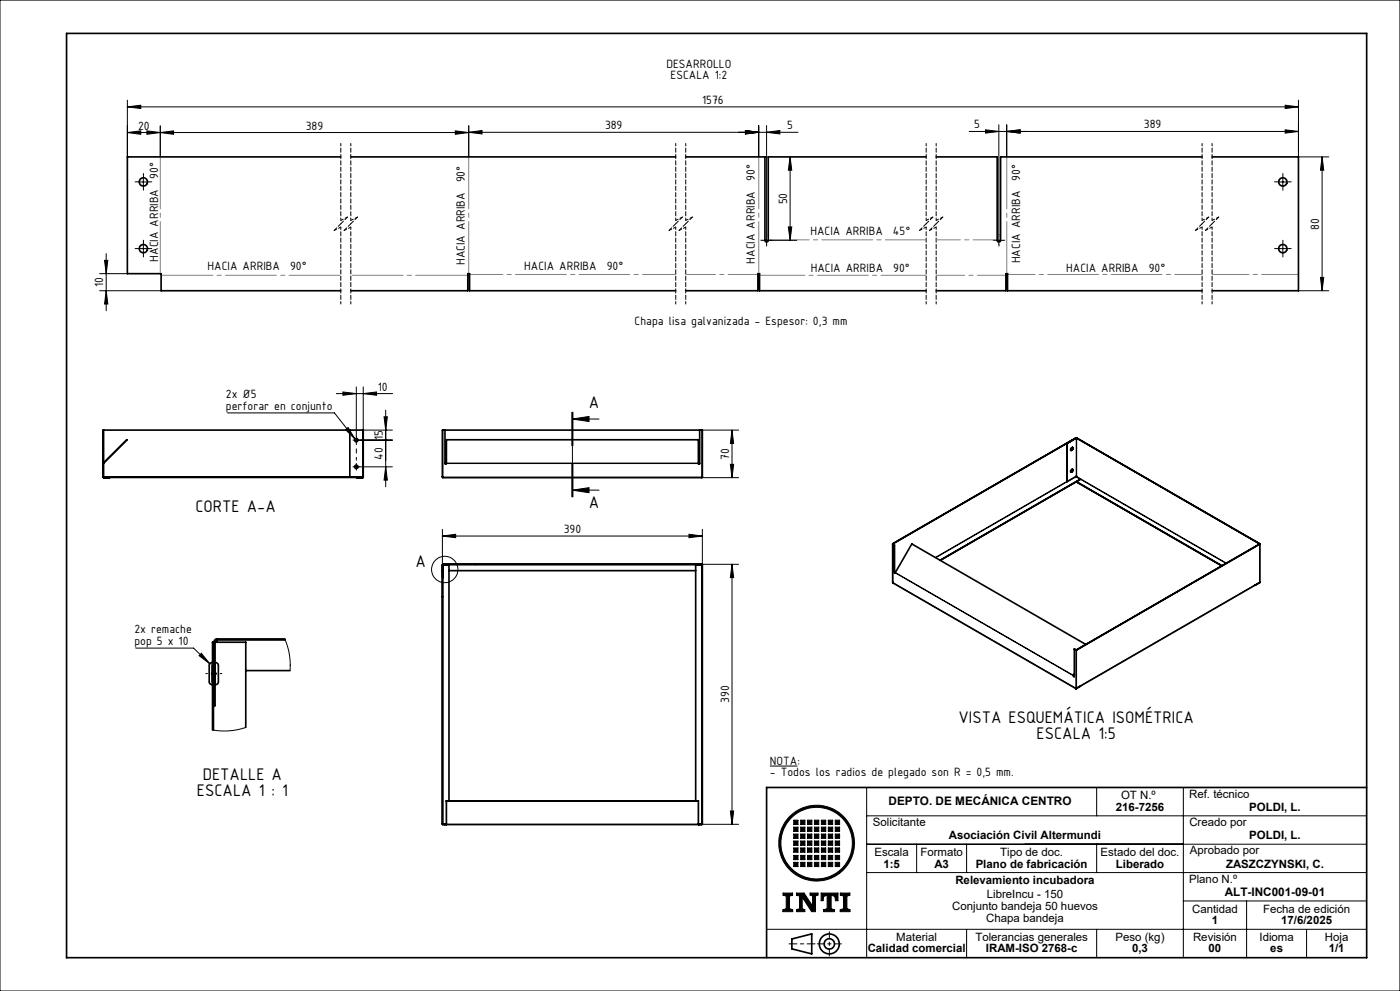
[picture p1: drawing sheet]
<svg xmlns="http://www.w3.org/2000/svg" width="420mm" height="297mm" viewBox="0 0 420 297" stroke-linecap="round" stroke-linejoin="round" font-family="sans-serif">
<g fill="none" stroke="#000" stroke-width=".3">
<path d="M0 0h420v297h-420zM38.2 32l4-.5v1zM38.2 39.7l4-.5v1zM38.2 39.7h102.4M38.2 30v17M38.2 32h351.3M44.1 39.2l4 .5-4 .5zM48.1 37.7v9.3M48.1 39.7l4-.5v1zM136.6 39.2l4 .5-4 .5zM140.6 39.6l4-.5v1zM140.6 37.6v9.4"/>
<path d="M140.6 39.6h98.8M223.6 39.1l4 .5-4 .5zM227.6 37.6v9.4M230 39.6l4-.5v1zM230 37.6v32.7M290.8 39.4h98.7M295.7 38.9l3.9 .5-3.9 .5zM299.6 37.4v32.9M302 37.4v9.6M302 39.4l4-.5v1zM385.6 31.5l3.9 .5-3.9 .5zM385.6 38.9l3.9 .5-3.9 .5z"/>
<path d="M389.5 30v17h9.1M41.8 54.5h2.5M43 53.3v2.5M237 47v25M237 47l.5 4h-1zM383.6 54.5h2.5M384.8 53.3v2.5M396.6 47v40.1M396.6 47l.5 4h-1zM31.4 78h.9l-.4 4zM31.9 76v17.1M41.8 74.5h2.5"/>
<path d="M43 73.3v2.5M228.7 72h10.3M230 70.8v2.5M236.5 68h1l-.5 4zM298.4 72h2.5M299.6 70.8v2.5M383.6 74.5h2.5M384.8 73.3v2.5M29.9 82h8.3M29.9 87.1h18.4M31.9 87.1l.4 4h-.9zM389.5 87.1h9.1"/>
<path d="M396.1 83.1h1l-.5 4zM100.9 118h16.9M102.9 117.5l4 .5-4 .5zM106.9 116v14.9M109 118l4-.5v1zM109 116v12.9M68.3 123.8h32l6.2 7.8M103.6 128.8l.8-.7 2.1 3.5zM106.4 139.9h1M106.4 131.9h1M106.9 131.4v1M106.9 139.4v1"/>
<path d="M107.9 139.9h9.8M107.9 131.9h9.8M108.9 128.9h8.8M115.2 124.9h1l-.5 4zM115.7 122.9v23M115.7 139.9l.5 4h-1zM171.6 123.6v10M171.6 138.9v10M171.7 125.6h8M171.7 125.6l5-.8v1.5zM171.7 123.6v10M171.7 138.9v10"/>
<path d="M171.9 138.9v10zM171.9 123.6v10M210.7 128.9h10.9M219.1 139.2h1l-.5 4zM219.6 128.9v14.3M219.6 128.9l.5 4h-1zM132.7 158.6v10.7M171.7 146.9h8M171.7 146.9l5-.7v1.5zM210.5 143.2h11.1M210.7 158.6v10.7M132.7 160.7l4-.6v1z"/>
<path d="M132.7 160.7h78M206.7 160.1l4 .6-4 .4zM210.5 169.1h11.1M219.6 169.1v77.9M219.6 169.1l.5 4h-1zM63.7 199.4h.8M63.3 201.9h1.8M63.4 201.5l.7 .7M63.7 201.4v1M63.7 204.4h.8M64.1 201.5l-.7 .7M64.2 201.5l.7 .7"/>
<path d="M64.5 201.4v1M64.9 201.5l-.7 .7M260 236v51M329 236v8.5M359.2 236h-4.2v51M209.5 247h12.1M219.1 243.1h1l-.5 3.9zM238.1 245.8h1.3v1.3h-1.3zM238.1 247.9h1.3v1.3h-1.3zM238.1 250h1.3v1.2h-1.3zM238.1 252.1h1.3v1.2h-1.3zM238.1 254.1h1.3v1.3h-1.3z"/>
<path d="M238.1 256.4h1.3v1.2h-1.3zM238.1 258.4h1.3v1.3h-1.3zM240.2 245.8h1.3v1.3h-1.3zM240.2 247.9h1.3v1.3h-1.3zM240.2 250h1.3v1.2h-1.3zM240.2 252.1h1.3v1.2h-1.3zM240.2 254.1h1.3v1.3h-1.3zM240.2 256.4h1.3v1.2h-1.3zM240.2 258.4h1.3v1.3h-1.3zM242.3 245.8h1.3v1.3h-1.3zM242.3 247.9h1.3v1.3h-1.3zM242.3 250h1.3v1.2h-1.3z"/>
<path d="M242.3 252.1h1.3v1.2h-1.3zM242.3 254.1h1.3v1.3h-1.3zM242.3 256.4h1.3v1.2h-1.3zM242.3 258.4h1.3v1.3h-1.3zM244.3 245.8h1.3v1.3h-1.3zM244.3 247.9h1.3v1.3h-1.3zM244.3 250h1.3v1.2h-1.3zM244.3 252.1h1.3v1.2h-1.3zM244.3 254.1h1.3v1.3h-1.3zM244.3 256.4h1.3v1.2h-1.3zM244.3 258.4h1.3v1.3h-1.3zM246.4 245.8h1.3v1.3h-1.3z"/>
<path d="M246.4 247.9h1.3v1.3h-1.3zM246.4 250h1.3v1.2h-1.3zM246.4 252.1h1.3v1.2h-1.3zM246.4 254.1h1.3v1.3h-1.3zM246.4 256.4h1.3v1.2h-1.3zM246.4 258.4h1.3v1.3h-1.3zM248.5 245.8h1.3v1.3h-1.3zM248.5 247.9h1.3v1.3h-1.3zM248.5 250h1.3v1.2h-1.3zM248.5 252.1h1.3v1.2h-1.3zM248.5 254.1h1.3v1.3h-1.3zM248.5 256.4h1.3v1.2h-1.3z"/>
<path d="M248.5 258.4h1.3v1.3h-1.3zM250.6 245.8h1.3v1.3h-1.3zM250.6 247.9h1.3v1.3h-1.3zM250.6 250h1.3v1.2h-1.3zM250.6 252.1h1.3v1.2h-1.3zM250.6 254.1h1.3v1.3h-1.3zM250.6 256.4h1.3v1.2h-1.3zM250.6 258.4h1.3v1.3h-1.3zM260 253h150M260 244.5h150M275 253v8.5M290 253v8.5"/>
<path d="M329 253v8.5M230 278.5h180M234.9 267.6h2.9v.7l-.9 .2v3.8l.9 .3v.6h-2.9v-.5l1-.4v-3.8l-1-.2zM238.9 267.6h2.3l2.6 3.9v-3l-.8-.3v-.6h2.4v.6l-.7 .3v4.7h-1.2l-2.8-4.3v3.4l.7 .3v.6h-2.4v-.6l.9-.3v-3.8l-1-.2zM246.3 267.6h5.1v2.3h-.8l-.2-1.3-1.1-.3v4l1.1 .4v.5h-3.3v-.5l1-.4v-4l-1 .3-.2 1.3h-.6zM252.1 267.6h2.9v.7l-.9 .2v3.8l.9 .3v.6h-2.9v-.5l.9-.4v-3.8l-.9-.2zM260 261.5h150M290 278.5v8.5M329 278.5v8.5M355 270h55M374 270v17M392 278.5v8.5"/>
<circle cx="133.4" cy="170.7" r="3.9"/>
<circle cx="245" cy="252.7" r="10.7"/>
<circle cx="245" cy="252.7" r="11.4"/>
</g>
<g fill="none" stroke="#000" stroke-width=".5">
<path d="M20 10h390v277h-390zM63.1 198.8l.6-.2v6.6l-.6-.2-.3-.6v-5zM64.5 198.6l.7 .2 .3 .6v5l-.3 .6-.6 .2zM410 236h-180v51M237.6 281.4l5.9-1.5v6l-5.9-1.5z"/>
<circle cx="248.8" cy="282.9" r="2.98"/>
<circle cx="248.8" cy="282.9" r="1.55"/>
</g>
<path d="M236.7 282.9h7.8" fill="none" stroke="#000" stroke-width=".3" stroke-dasharray="6.1 1 1 1" stroke-dashoffset="3.7"/>
<path d="M248.8 279.2v7.3M245.2 282.9h7.2" fill="none" stroke="#000" stroke-width=".3" stroke-dasharray="6.1 1 1 1" stroke-dashoffset="4"/>
<g fill="#000">
<path d="M234.9 267.6v.7l1 .2v3.8l-1 .4v.5h2.9v-.6l-.9-.3v-3.8l.9-.2v-.7zM246.3 267.6v2.3h.6l.2-1.3 1-.3v4l-1 .4v.5h3.3v-.5l-1.1-.4v-4l1.1 .3 .2 1.3h.8v-2.3zM252.1 267.6v.7l.9 .2v3.8l-.9 .4v.5h2.9v-.6l-.9-.3v-3.8l.9-.2v-.7zM238.1 258.4v1.3h1.3v-1.3zM240.2 258.4v1.3h1.3v-1.3zM242.3 258.4v1.3h1.3v-1.3zM244.3 258.4v1.3h1.3v-1.3zM246.4 258.4v1.3h1.3v-1.3zM248.5 258.4v1.3h1.3v-1.3zM250.6 258.4v1.3h1.3v-1.3zM250.6 256.4v1.2h1.3v-1.2zM250.6 254.1v1.3h1.3v-1.3zM248.5 254.1v1.3h1.3v-1.3zM248.5 256.4v1.2h1.3v-1.2zM246.4 256.4v1.2h1.3v-1.2zM246.4 254.1v1.3h1.3v-1.3zM244.3 254.1v1.3h1.3v-1.3zM244.3 256.4v1.2h1.3v-1.2zM242.3 256.4v1.2h1.3v-1.2zM242.3 254.1v1.3h1.3v-1.3zM240.2 254.1v1.3h1.3v-1.3zM240.2 256.4v1.2h1.3v-1.2zM238.1 256.4v1.2h1.3v-1.2zM238.1 254.1v1.3h1.3v-1.3zM238.1 252.1v1.2h1.3v-1.2zM240.2 252.1v1.2h1.3v-1.2zM242.3 252.1v1.2h1.3v-1.2zM244.3 252.1v1.2h1.3v-1.2zM246.4 252.1v1.2h1.3v-1.2zM248.5 252.1v1.2h1.3v-1.2zM250.6 252.1v1.2h1.3v-1.2zM250.6 250v1.2h1.3v-1.2zM248.5 250v1.2h1.3v-1.2zM246.4 250v1.2h1.3v-1.2zM244.3 250v1.2h1.3v-1.2zM242.3 250v1.2h1.3v-1.2zM240.2 250v1.2h1.3v-1.2zM238.1 250v1.2h1.3v-1.2zM238.1 247.9v1.3h1.3v-1.3zM240.2 247.9v1.3h1.3v-1.3zM242.3 247.9v1.3h1.3v-1.3zM244.3 247.9v1.3h1.3v-1.3zM246.4 247.9v1.3h1.3v-1.3zM248.5 247.9v1.3h1.3v-1.3zM250.6 247.9v1.3h1.3v-1.3zM250.6 245.8v1.3h1.3v-1.3zM248.5 245.8v1.3h1.3v-1.3zM246.4 245.8v1.3h1.3v-1.3zM244.3 245.8v1.3h1.3v-1.3zM242.3 245.8v1.3h1.3v-1.3zM240.2 245.8v1.3h1.3v-1.3zM238.1 245.8v1.3h1.3v-1.3zM234.2 252.7a10.8 10.8 0 0 1 21.5 0 10.8 10.8 0 0 1-21.5 0zM233.6 252.7a11.4 11.4 0 0 0 22.8 0 11.4 11.4 0 0 0-22.8 0z" fill-rule="evenodd"/>
<path d="M238.9 267.6h2.3l2.6 3.9v-3l-.8-.3v-.6h2.4v.6l-.7 .3v4.7h-1.2l-2.8-4.3v3.4l.7 .3v.6h-2.4v-.6l.9-.3v-3.8l-1-.2z" fill-rule="evenodd"/>
</g>
<g fill="none" stroke="#000" stroke-width=".3" stroke-dasharray="15.2 1.3 1.3 1.3">
<path d="M41.8 54.5h-1.3M43 53.3v-1.3M43 55.8v1.2M44.3 54.5h1.2M383.6 54.5h-1.2M384.9 53.3v-1.3M384.9 55.8v1.2M386.1 54.5h1.3M41.8 74.5h-1.3M43 73.3v-1.3M43 75.8v1.2M44.3 74.5h1.2"/>
<path d="M228.7 72h-.5M230 70.8v-.5M230 73.3v.5M231.2 72h.5M298.4 72h-.5M299.7 70.8v-.5M299.7 73.3v.5M300.9 72h.5M383.6 74.5h-1.2M384.9 73.3v-1.3M384.9 75.8v1.2M386.1 74.5h1.3"/>
<path d="M106.4 139.9h-.5M106.4 131.9h-.5M106.9 139.4v-.5M106.9 131.4v-.5M107.4 139.9h.5M107.4 131.9h.5M106.9 140.4v.5"/>
</g>
<path d="M106.9 132.4v5.5" fill="none" stroke="#000" stroke-width=".3" stroke-dasharray="15.2 1.3 1.3 1.3" stroke-dashoffset="14.4"/>
<path d="M171.7 123.6v25.3" fill="none" stroke="#000" stroke-width=".3" stroke-dasharray="6.3 1.3 1.3 1.3" stroke-dashoffset=".7"/>
<g fill="none" stroke="#000" stroke-width=".3" stroke-dasharray="1.3 .6" stroke-dashoffset=".5">
<path d="M102.2 43v23.1M105.2 43v23.1M202.7 43v23.1M205.7 43v23.1M277.8 43v23.1M280.8 43v23.1M360.6 43v23.1M363.6 43v23.1M100.2 69.1l2-1M102.2 66.1l2-1M102.2 68.1v23M103.2 69.1l2-1"/>
<path d="M105.2 66.1l2-1M105.2 68.1v23M200.7 69.1l2-1M202.7 66.1l2-1M202.7 68.1v23M203.7 69.1l2-1M205.7 66.1l2-1M205.7 68.1v23M275.8 69.1l2-1M277.8 66.1l2-1M277.8 68.1v23M278.8 69.1l2-1"/>
<path d="M280.8 66.1l2-1M280.8 68.1v23M358.6 69.1l2-1M360.6 66.1l2-1M360.6 68.1v23M361.6 69.1l2-1M363.6 66.1l2-1M363.6 68.1v23"/>
</g>
<g fill="none" stroke="#000" stroke-width=".3" stroke-dasharray="1.3 .6" stroke-dashoffset=".2">
<path d="M102.2 67.1l-2 2M104.2 65.1l-2 2M105.2 67.1l-2 2M107.2 65.1l-2 2M202.7 67.1l-2 2M204.7 65.1l-2 2M205.7 67.1l-2 2M207.7 65.1l-2 2M277.8 67.1l-2 2M279.8 65.1l-2 2M280.8 67.1l-2 2M282.8 65.1l-2 2"/>
<path d="M360.6 67.1l-2 2M362.6 65.1l-2 2M363.6 67.1l-2 2M365.6 65.1l-2 2"/>
</g>
<path d="M302 47v35M48.1 82v-35M140.4 82.5h-35.2M140.6 82v-35M227.6 82v-35" fill="none" stroke="#808080" stroke-width=".3" stroke-dasharray="15.2 1.3 1.3 1.3" stroke-dashoffset="-.4"/>
<path d="M102.2 82.5h-53.9" fill="none" stroke="#808080" stroke-width=".3" stroke-dasharray="15.2 1.3 1.3 1.3" stroke-dashoffset="-.3"/>
<path d="M202.7 82.3h-61.8" fill="none" stroke="#808080" stroke-width=".3" stroke-dasharray="15.2 1.3 1.3 1.3" stroke-dashoffset="5.3"/>
<path d="M227.4 82.3h-21.7" fill="none" stroke="#808080" stroke-width=".3" stroke-dasharray="15.2 1.3 1.3 1.3" stroke-dashoffset="6.3"/>
<path d="M277.8 82.5h-49.9" fill="none" stroke="#808080" stroke-width=".3" stroke-dasharray="15.2 1.3 1.3 1.3" stroke-dashoffset="1.7"/>
<path d="M277.8 71.9h-47.3" fill="none" stroke="#808080" stroke-width=".3" stroke-dasharray="15.2 1.3 1.3 1.3" stroke-dashoffset="3"/>
<path d="M360.6 82.3h-58.3" fill="none" stroke="#808080" stroke-width=".3" stroke-dasharray="15.2 1.3 1.3 1.3" stroke-dashoffset="7"/>
<path d="M301.8 82.5h-21" fill="none" stroke="#808080" stroke-width=".3" stroke-dasharray="15.2 1.3 1.3 1.3" stroke-dashoffset="6.7"/>
<path d="M299.2 71.9h-18.4" fill="none" stroke="#808080" stroke-width=".3" stroke-dasharray="15.2 1.3 1.3 1.3" stroke-dashoffset="8"/>
<path d="M389.6 82.3h-26" fill="none" stroke="#808080" stroke-width=".3" stroke-dasharray="15.2 1.3 1.3 1.3" stroke-dashoffset="4.2"/>
<path d="M63.7 199.4h.8v5h-.8z" fill="none" stroke="#000" stroke-width=".4"/>
<g fill="#000">
<path d="M103.6 128.8l.8-.7 2.1 3.5z"/>
<path d="M38.2 32l4-.5v1zM385.6 31.5l3.9 .5-3.9 .5zM38.2 39.7l4-.5v1zM44.1 39.2l4 .5-4 .5zM302 39.4l4-.5v1zM385.6 38.9l3.9 .5-3.9 .5z"/>
<path d="M136.6 39.2l4 .5-4 .5zM48.1 39.7l4-.5v1zM302 39.4l4-.5v1zM295.7 38.9l3.9 .5-3.9 .5z"/>
<path d="M140.6 39.6l4-.5v1zM223.6 39.1l4 .5-4 .5zM223.6 39.1l4 .5-4 .5zM230 39.6l4-.5v1z"/>
<path d="M236.5 68h1l-.5 4zM237 47l.5 4h-1z"/>
<path d="M102.9 117.5l4 .5-4 .5zM109 118l4-.5v1z"/>
<path d="M171.7 125.6l5-.8v1.5zM171.7 146.9l5-.7v1.5z"/>
<path d="M219.6 128.9l.5 4h-1zM219.1 139.2h1l-.5 4zM219.6 169.1l.5 4h-1zM219.1 243.1h1l-.5 3.9zM115.5 131.7l-.1 .3 .3 .3v-.4v.4a.34 .34 0 0 0 .3-.5 .34 .34 0 0 0-.5-.1zM115.7 139.9l.5 4h-1zM115.2 124.9h1l-.5 4zM115.5 131.7a.33 .33 0 0 0 0 .5 .33 .33 0 0 0 .5-.2 .33 .33 0 0 0-.3-.4v.3v-.3zM31.4 78h.9l-.4 4zM31.9 87.1l.4 4h-.9zM396.6 47l.5 4h-1zM396.1 83.1h1l-.5 4z"/>
<path d="M132.7 160.7l4-.6v1zM206.7 160.1l4 .6-4 .4z"/>
</g>
<path d="M63.7 199.4h.8v5h-.8z" fill-rule="evenodd" fill="#fff"/>
<g fill="none" stroke="#000" stroke-width=".3">
<path d="M31.1 138.8v4.1h73.9M31.1 128.9v9.8M108.8 128.9v14M109 130.8l-.1 .1M109 135.3l-.1 .1M132.9 128.9v14M133.9 138.9h75.6M133.9 138.8h75.6M210.5 128.9v14M322.8 131.3l.1 11.5M323 131.3h.1M323 131.3v11.5l45 26"/>
<path d="M31 141.4v.1M132.9 143h77.6M320.1 144.2l-39.5 22.9M322.8 142.8l-42.1 24.3M324.1 143.6l43.7 25.3M132.7 171.2h.2M132.9 173.1v73.8M133 169.3h75.7M210.5 169.1v.1M210.5 169.3v77.6M210.6 169.3h.1M267.8 174.6l55.1 31.7"/>
<path d="M267.8 162.9v11.6M268.3 171.5h.1M268.6 171.7l53.4 30.8M268.6 171.6l53.5 30.8M377.8 174.7h.1M377.9 162.9v11.6l-54.9 31.7v-11.4M40.7 194.2h17.4l4.8 4.7M60.4 195.8l2.5 3.1-3.2-2.4zM85.4 191.5l.8 2.1 .7 2.7 .1 4.7M322.8 194.8v11.4M322.9 194.8h.1M73.7 218l-2.5 .7-2.4 .3-2.5 .1-2.6-.3"/>
<path d="M322 202.5h.1M322.1 202.4v.1M322.9 206.3v.1M231 229.6h8.2M132.7 246.9h.1M132.9 247v.1M133.9 247h75.6M210.5 247v.1M210.6 246.9h.1"/>
</g>
<path d="M61.8 201.9h4.8" fill="none" stroke="#000" stroke-width=".3" stroke-dasharray="15.2 1.3 1.3 1.3" stroke-dashoffset="14.7"/>
<path d="M60.4 195.8l2.5 3.1-3.2-2.4z" fill="#000"/>
<g fill="none" stroke="#000" stroke-width=".5">
<path d="M102.2 47h-64v35h10.1v5.1h53.9M105.2 47h97.5M205.7 47h23.8v25a.49 .49 0 0 0 .5 .5 .49 .49 0 0 0 .5-.5v-25h47.3M280.8 47h18.4v25a.51 .51 0 0 0 .5 .5 .51 .51 0 0 0 .5-.5v-25h60.4M363.6 47h25.9v40.1h-25.9M105.2 87.1h35.1v-5.1h.6v5.1h61.8M205.7 87.1h21.7v-5.1h.5v5.1h49.9M280.8 87.1h21v-5.1h.5v5.1h58.3M31 138.8l7.1-7zM31 128.9h.1M31 128.9h77.9M31 128.9v14.1"/>
<path d="M105 128.9v14h3.9M108.9 128.9l.1 14.1-1.9 .1M108.9 128.9l-.1 14.2h-77.7M133.5 128.9l.1 10.2 .3-.2v-7.1h75.6v7.2l.3 .1 .1-10.2M320.1 132.9v11.4M320.1 132.9h.1M321.4 134.3l.3-.2a.48 .48 0 0 1 .1 .6 .48 .48 0 0 1-.6 .2zM321.7 134.1a.63 .63 0 0 1-.5 .8M321.7 134.1l.1 .2zM321.8 134.3l-.1 .4-.5 .3zM322.8 131.3l-55 31.7 .5 .3M322.8 131.3l-55 31.8"/>
<path d="M322.8 131.3h.1M323 131.3l54.9 31.8M323 131.3l-2.9 1.6M323 131.3l55 31.8-55.1 31.7M31 143l1.9 .1M31 143l.1 .1M31 142.9l.1 .1M31.1 143v.1M31.1 143h77.7M108.8 142.9v.1M108.8 143v.1M132.7 142.9v-14h78v14"/>
<path d="M132.7 142.9l.2 .1M132.7 142.9l.2 .2M132.8 142.9l.1 .1M132.9 143h77.6M210.6 142.9l-.1 .1M210.7 142.9l-.2 .1M210.7 142.9l-.2 .2M321.4 140.8l.3-.2a.48 .48 0 0 1 .1 .6 .48 .48 0 0 1-.6 .2zM321.7 140.6a.6 .6 0 0 1-.5 .9M321.7 140.6l.1 .2zM321.8 140.8l-.2 .6-.4 .1M322.8 142.8h.1"/>
<path d="M322.8 142.8l1.3 .8M322.9 144.4l43.7 25.2M323 142.8v.1M323 142.8l-2.9 1.5M323 142.8h.1M324.1 143.6l-42.1 24.3M324.1 143.6h.1M132.7 169.3v77.6M132.7 178.8h.1M132.7 169.3h.1M132.8 169.3h.1M132.8 169.3v3.8"/>
<path d="M132.8 173.1h.1M132.9 169.3h1.8v70.7M133 169.1l-.2 .2M133 169.2l-.1 .1M133 169.2v.1M133 169.2h77.5M133 169.3h.1M134.7 171h74M142.6 169.1v.1M210.5 169.1l.2 .1v77.8l-.8 .1M210.5 169.2l.1 .1M210.5 169.3h.1"/>
<path d="M210.5 169.2v.1M210.5 169.3h-1.8v70.7M210.6 169.3v77.6M267.8 163l.1 11.7 54.9 31.7M267.8 174.4v.1M267.8 163.1l.5 .3M268.3 163.4v8.2l.2 .2 5-8.8 52.3 30.1M268.3 163.3v8.3l.2 .2M268.3 163.3v.1M377.9 174.6l-1.3 .8M378 163l-.1 11.6-55 31.7M64 192.5h.2"/>
<path d="M64 192.5h-.3v26.3M64 192.5v26.3M64.5 192.5h9.2v25.5M65.1 191.8v.7M65.1 191.8h20.5M85.4 191.5l-20.8 .1-.4 .5v19.4h.3v-19.2l.6-.5M322.3 194.6l.6 .2M322.3 194.6v8.2l-.3-.3M322.3 194.5v.1M322.8 194.8h.2M73.7 201h13.3M322.1 202.5l.2 .3"/>
<path d="M322.1 202.4l-.1 .1M322.1 202.5h.1M322.3 202l-.2 .4M322.3 202.1l-.2 .4M322.9 206.3h.1M323 206.2l-.1 .1M324.1 205.7l-1.3 .7 .2-.2M324.1 205.6v.1M132.7 246.9l.8 .2M132.8 246.9l.1 .1M132.8 246.9h.1M132.9 246.9v.1"/>
<path d="M132.9 247h.6M132.9 246.9h1M133.5 247h.4M133.5 247.1h.4M133.5 247v.1M133.9 247v.1M133.9 247v-7h75.6v7M133.9 247.1h75.6M133.9 240.1h75.6M209.5 247v.1M209.5 247h.4M209.5 247.1h.4"/>
<path d="M209.5 246.9h1M209.9 247v.1M209.9 247h.6M210.5 246.9h.1M210.5 246.9v.1M210.6 246.9l-.1 .1"/>
<circle cx="43" cy="54.5" r="1.24"/>
<circle cx="384.8" cy="54.5" r="1.26"/>
<circle cx="43" cy="74.5" r="1.24"/>
<circle cx="384.8" cy="74.5" r="1.26"/>
<circle cx="106.9" cy="139.9" r=".5"/>
<circle cx="106.9" cy="131.9" r=".49"/>
</g>
<g fill="#000">
<path d="M132.9 169.2l-.1 2 .1-2 9.7-.1zM132.8 171.2l.1 1.9zM132.7 169.3l.1 1.9zM132.7 171.2l.1 7.6z" fill-rule="evenodd"/>
<path d="M64.4 191.8l-.2 .3v9.8h.3v-9.6l.4-.5h20.7l-.2-.3h-20.5zM64.2 201.9v9.6h.3v-9.6zM63.7 192.5v9.4h.3v-9.4zM63.7 201.9v16.9h.3v-16.9z" fill-rule="evenodd"/>
</g>
<g font-size="5.4">
<text x="176.6" y="122.2">A</text>
<text x="58.6" y="153.3">CORTE A-A</text>
<text x="176.6" y="152.4">A</text>
<text x="124.6" y="170">A</text>
<text x="287.5" y="216.6">VISTA ESQUEMÁTICA ISOMÉTRICA</text>
<text x="311" y="221.5">ESCALA 1:5</text>
<text x="60.8" y="233.6">DETALLE A</text>
<text x="59.1" y="238.5">ESCALA 1 : 1</text>
</g>
<g font-size="3.9">
<text x="199.9" y="20.3">DESARROLLO</text>
<text x="201.2" y="23.8">ESCALA 1:2</text>
<text x="210.6" y="31.1">1576</text>
<text x="41.4" y="38.8">20</text>
<text x="91.7" y="38.8">389</text>
<text x="181.5" y="38.7">389</text>
<text x="236.2" y="38.7">5</text>
<text x="292.3" y="38.5">5</text>
<text x="343.2" y="38.5">389</text>
<text x="47.4" y="53.7" transform="rotate(-90 47.4 53.7)">90°</text>
<text x="139.4" y="54.7" transform="rotate(-90 139.4 54.7)">90°</text>
<text x="226.5" y="54.3" transform="rotate(-90 226.5 54.3)">90°</text>
<text x="306" y="54.2" transform="rotate(-90 306 54.2)">90°</text>
<text x="236.1" y="61.3" transform="rotate(-90 236.1 61.3)">50</text>
<text x="243.1" y="70.5">HACIA ARRIBA</text>
<text x="267.9" y="70.5">45°</text>
<text x="395.7" y="68.8" transform="rotate(-90 395.7 68.8)">80</text>
<text x="47.4" y="78.4" transform="rotate(-90 47.4 78.4)">HACIA ARRIBA</text>
<text x="62.3" y="80.9">HACIA ARRIBA</text>
<text x="87" y="80.9">90°</text>
<text x="139.4" y="79.4" transform="rotate(-90 139.4 79.4)">HACIA ARRIBA</text>
<text x="157.3" y="80.9">HACIA ARRIBA</text>
<text x="182" y="80.9">90°</text>
<text x="226.5" y="79" transform="rotate(-90 226.5 79)">HACIA ARRIBA</text>
<text x="243.2" y="81.6">HACIA ARRIBA</text>
<text x="268" y="81.6">90°</text>
<text x="306" y="78.9" transform="rotate(-90 306 78.9)">HACIA ARRIBA</text>
<text x="319.9" y="81.6">HACIA ARRIBA</text>
<text x="344.6" y="81.6">90°</text>
<text x="31" y="86.1" transform="rotate(-90 31 86.1)">10</text>
<text x="190.4" y="97.4">Chapa lisa galvanizada - Espesor: 0,3 mm</text>
<text x="67.8" y="119.3">2x Ø5</text>
<text x="113.3" y="117.1">10</text>
<text x="67.8" y="122.8">perforar en conjunto</text>
<text x="114.8" y="131.9" transform="rotate(-90 114.8 131.9)">15</text>
<text x="114.8" y="137.8" transform="rotate(-90 114.8 137.8)">40</text>
<text x="218.7" y="137.8" transform="rotate(-90 218.7 137.8)">70</text>
<text x="169.1" y="159.7">390</text>
<text x="40.3" y="189.8">2x remache</text>
<text x="40.3" y="193.3">pop 5 x 10</text>
<text x="218.7" y="210.7" transform="rotate(-90 218.7 210.7)">390</text>
<text x="231" y="229.1">NOTA:</text>
<text x="231" y="232.6">- Todos los radios de plegado son R = 0,5 mm.</text>
</g>
<g font-size="3.5">
<text x="266.6" y="241.2">DEPTO. DE MECÁNICA CENTRO</text>
<text x="367.4" y="268.5">ALT-INC001-09-01</text>
</g>
<g font-size="3.4">
<text x="336.3" y="239.5">OT N.º</text>
<text x="356.7" y="239.1">Ref. técnico</text>
<text x="334.8" y="243">216-7256</text>
<text x="374.8" y="243">POLDI, L.</text>
<text x="261.9" y="247.5">Solicitante</text>
<text x="284.7" y="251.6">Asociación Civil Altermundi</text>
<text x="356.8" y="247.5">Creado por</text>
<text x="374.8" y="251.6">POLDI, L.</text>
<text x="262.4" y="256.5">Escala</text>
<text x="276.1" y="256.5">Formato</text>
<text x="300" y="256.5">Tipo de doc.</text>
<text x="330.2" y="256.5">Estado del doc.</text>
<text x="357" y="256">Aprobado por</text>
<text x="265" y="260">1:5</text>
<text x="280.3" y="260">A3</text>
<text x="292.7" y="260">Plano de fabricación</text>
<text x="334.8" y="260">Liberado</text>
<text x="367.8" y="260">ZASZCZYNSKI, C.</text>
<text x="286.6" y="265.1">Relevamiento incubadora</text>
<text x="296.1" y="269.3">LibreIncu - 150</text>
<text x="356.7" y="264.5">Plano N.º</text>
<text x="285.6" y="272.8">Conjunto bandeja 50 huevos</text>
<text x="357.6" y="273.5">Cantidad</text>
<text x="378.9" y="273.5">Fecha de edición</text>
<text x="268.9" y="282">Material</text>
<text x="292.6" y="282">Tolerancias generales</text>
<text x="295.9" y="276.3">Chapa bandeja</text>
<text x="334.7" y="282">Peso (kg)</text>
<text x="357.9" y="282">Revisión</text>
<text x="363.5" y="277">1</text>
<text x="377.8" y="282">Idioma</text>
<text x="384.4" y="277">17/6/2025</text>
<text x="397.5" y="282">Hoja</text>
<text x="260.3" y="285.5">Calidad comercial</text>
<text x="295.8" y="285.5">IRAM-ISO 2768-c</text>
<text x="339.6" y="285.5">0,3</text>
<text x="362.6" y="285.5">00</text>
<text x="381.1" y="285.5">es</text>
<text x="398.6" y="285.5">1/1</text>
</g>
</svg>
